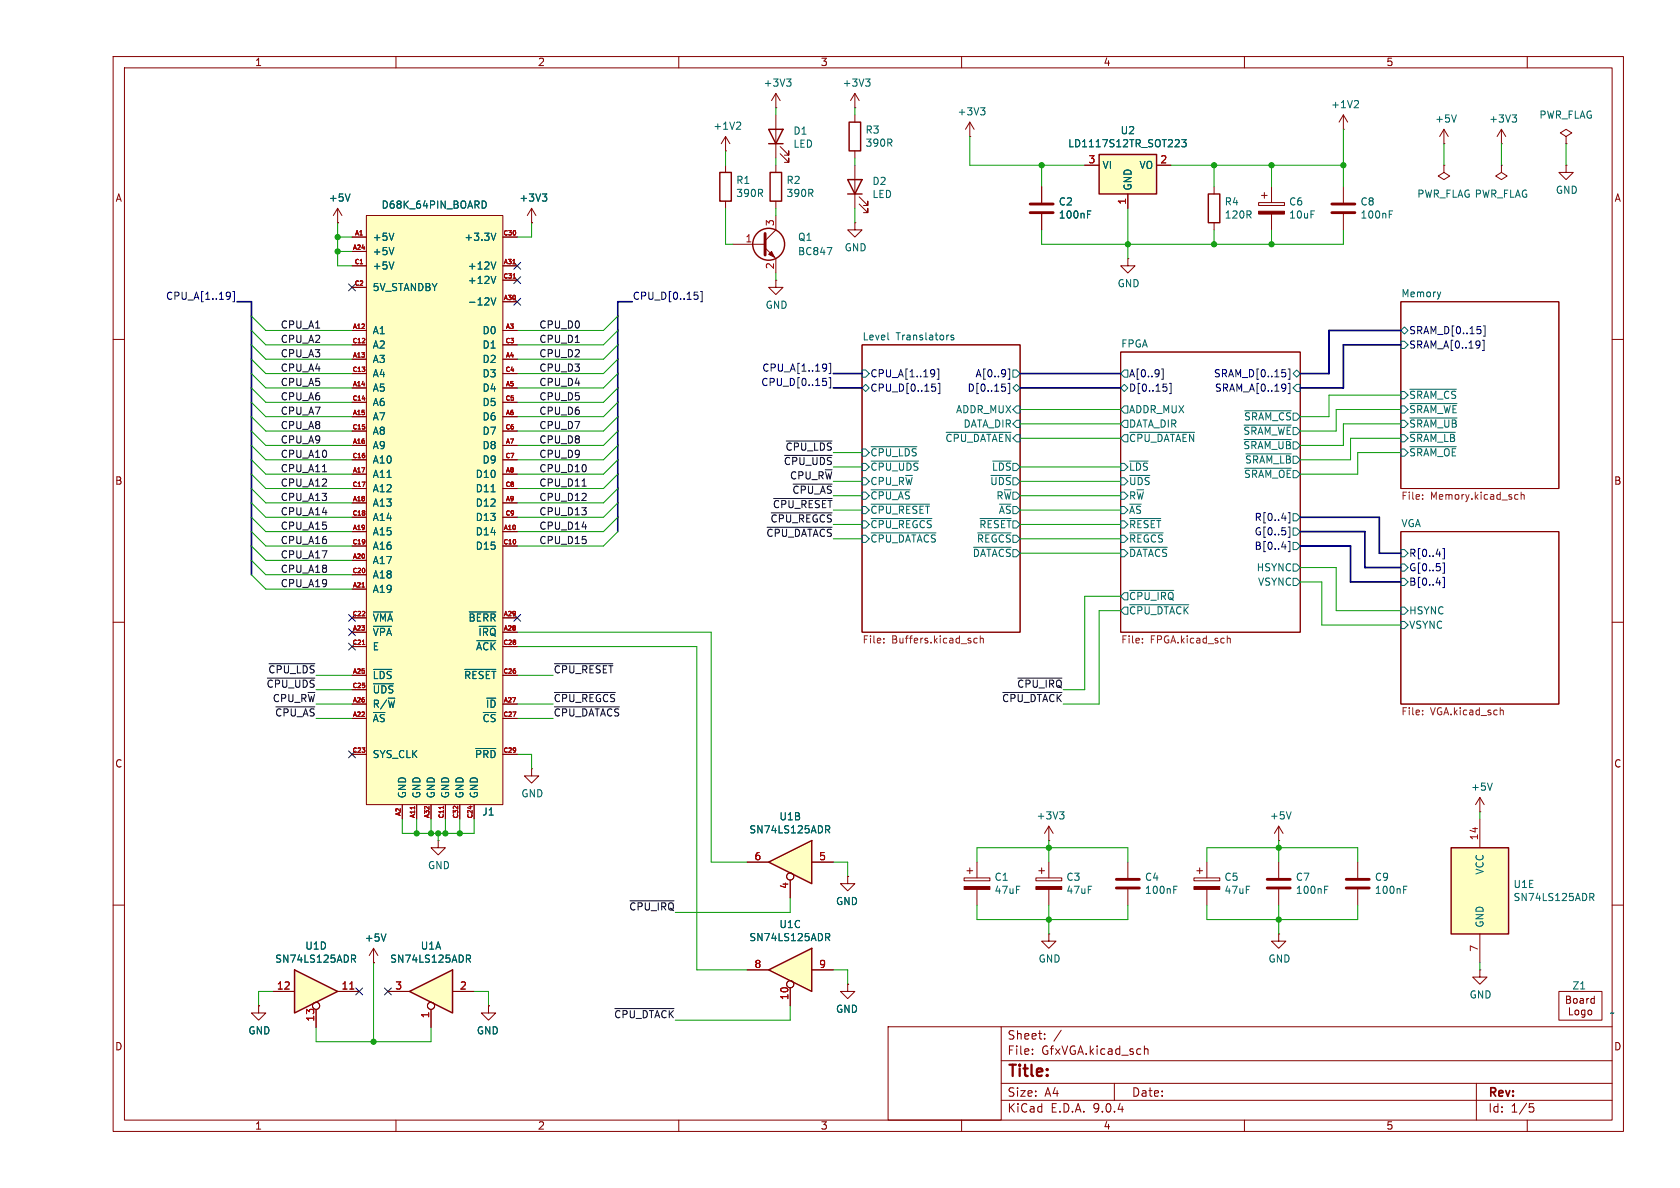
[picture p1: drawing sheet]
<svg xmlns="http://www.w3.org/2000/svg" width="297mm" height="210mm" viewBox="0 0 297 210" stroke-linecap="round" stroke-linejoin="round" font-family="sans-serif">
<g fill="none" stroke="#840000" stroke-width=".18">
<path d="M20 10h267v190h-267zM22 12h263v186h-263zM70 10v2M120 10v2M170 10v2M220 10v2M270 10v2M247.6 53.3h28v33.1h-28zM20 60h2M152.4 61h27.9v50.8h-27.9zM198.1 62.2h31.8v49.6h-31.8zM285 60h2"/>
<path d="M247.6 94h28v30.5h-28zM20 110h2M285 110h2M226.1 152.4v2.8M226.1 157.2v2.8M20 160h2M285 160h2M70 198v2M120 198v2M157 181.5h20v16.5h-20zM170 198v2M177 194.5h108"/>
<path d="M177 191.5h108M177 187.5h108M177 181.5h108M182.5 186.3v.1M182.5 185.5v.1M184.7 183.6v.1M184.7 182.8v.1M187.6 182.1l-1.3 2M197 191.5v3M202.3 184.9v1.5M202.3 185.5l.2-.1 .4 .1 .1 .9M220 198v2"/>
<path d="M261 191.5v6.5M270 198v2M270.4 195.1h.7M270.5 195.7h.4l.3 .3-.2 .5-.5 .1"/>
</g>
<g fill="none" stroke="#006464" stroke-width=".18">
<path d="M168.6 59.3l-.3-.1-.2 .2 .1 .2 .4 .1v.3h-.5M247.6 58.4l.7-.6 .6 .6-.6 .7zM254.7 51.6l-.3 .9M152.4 68.6l.6-.7 .7 .7-.7 .6zM152.4 65.4h.6l.7 .6-.7 .7h-.6zM152.4 79.4h.6l.7 .6-.7 .6h-.6zM154 79h8.1M157 60l.2 .1M167.3 76.4h11.4M179.1 65.4h.6l.6 .6-.6 .7h-.6zM179.1 68.6l.6-.7 .6 .7-.6 .6zM179.7 74.3h.6v1.3h-.6l-.6-.7z"/>
<path d="M179.7 71.8h.6v1.2h-.6l-.6-.6zM198.1 68.6l.7-.7 .6 .7-.6 .6zM198.8 65.4h.6v1.3h-.6l-.7-.7zM198.8 74.3h.6v1.3h-.6l-.7-.7zM198.8 76.8h.6v1.3h-.6l-.7-.6zM198.8 71.8h.6v1.2h-.6l-.7-.6zM199.7 76.4h11.5M219.9 77.7h8.4M219.9 75.2h8.4M220.1 72.6h8.2M228.6 66l.6-.6 .7 .6-.7 .7zM229.2 67.9h.7v1.3h-.7l-.6-.6z"/>
<path d="M247.6 74.3h.7l.6 .6-.6 .7h-.7zM247.6 76.8h.7l.6 .7-.6 .6h-.7zM247.6 71.8h.7l.6 .6-.6 .6h-.7zM247.6 79.4h.7l.6 .6-.6 .6h-.7zM247.6 69.2h.7l.6 .7-.6 .6h-.7zM247.6 60.3h.7l.6 .7-.6 .6h-.7zM249.2 76.4h8.1M249.2 79h8.3M249.2 73.9h8.4M249.2 71.3h8.4M249.2 68.8h8.3M152.4 81.9h.6l.7 .7-.7 .6h-.6z"/>
<path d="M152.4 89.5h.6l.7 .7-.7 .6h-.6zM152.4 84.5h.6l.7 .6-.7 .6h-.6zM152.4 92.1h.6l.7 .6-.7 .6h-.6zM152.4 94.6h.6l.7 .7-.7 .6h-.6zM152.4 87h.6l.7 .6-.7 .7h-.6zM154 91.7h10.8M154 81.5h8.4M154 94.2h11.5M154 89.1h10.3M154 86.6h6.9M172.1 96.7h6.6M172.8 94.2h5.9"/>
<path d="M173.3 91.7h5.4M175.2 84h3.5M175.5 81.5h3.2M198.1 92.1h.7l.6 .6-.6 .6h-.7zM198.1 84.5h.7l.6 .6-.6 .6h-.7zM198.1 87h.7l.6 .6-.6 .7h-.7zM198.1 81.9h.7l.6 .7-.6 .6h-.7zM198.1 94.6h.7l.6 .7-.6 .6h-.7zM198.1 97.2h.7l.6 .6-.6 .6h-.7zM198.1 89.5h.7l.6 .7-.6 .6h-.7zM199.7 91.7h5.5M199.7 84h3.6"/>
<path d="M199.7 81.5h3.3M199.7 94.2h5.9M199.7 96.7h6.7M220.1 82.8h8.2M220.2 80.2h8.1M228.6 95.9h.6l.7 .6-.7 .7h-.6zM228.6 90.8h.6l.7 .6-.7 .7h-.6zM228.6 93.3h.6l.7 .7-.7 .6h-.6zM228.6 99.7h.6l.7 .6-.7 .7h-.6zM247.6 97.2h.7l.6 .6-.6 .6h-.7zM247.6 99.7h.7l.6 .6-.6 .7h-.7zM198.1 105.4l.7-.6h.6v1.2h-.6z"/>
<path d="M198.8 107.3h.6v1.3h-.6l-.7-.6zM199.7 104.4h7.8M199.7 106.9h10.5M228.6 102.2h.6l.7 .7-.7 .6h-.6zM247.6 107.3h.7l.6 .7-.6 .6h-.7zM247.6 109.9h.7l.6 .6-.6 .6h-.7zM247.6 102.2h.7l.6 .7-.6 .6h-.7zM234.2 157.3h.4M234.2 156.7h.6"/>
</g>
<g fill="none" stroke="#000084" stroke-width=".18">
<path d="M261.8 58.3v.6M262.2 57.6h.3v1.8h-.3M164.8 67.9h.6M165 65.3l.2 .2a1.07 1.07 0 0 1-.1 1M165.2 68.4l.2 .2v.3l-.2 .3M165.2 65.9l-.2 .2M165.7 65.2h.3v1.8h-.3M165.8 67.8h.3v1.8h-.3M177.1 67.9h.6M177.7 68.4l.1 .2-.1 .5M178.2 65.2h.3v1.8h-.3M178.2 67.8h.3v1.8h-.3"/>
<path d="M205.3 65.2h.3v1.8h-.3M205.6 67.9h.6M206.2 68.4l.1 .2-.1 .5M206.7 67.8h.3v1.8h-.3M227.2 66v.5M227.7 65.2h.3v1.8h-.3M227.7 67.8h.3v1.8h-.3M262.1 60.1h.3v1.9h-.3M226.6 96.7h.8M227.7 90.6h.3v1.8h-.3M227.7 93.2h.3v1.8h-.3M227.7 95.7h.3v1.8h-.3"/>
<path d="M255 97h.4v1.8h-.4M255 99.5h.4v1.8h-.4M253.9 103h.8M255 102.1h.4v1.8h-.4"/>
</g>
<g fill="none" stroke="#725600" stroke-width=".18">
<path d="M251.5 87.5v.1M251.5 88.1v.2M268 87.4l.4 .1M268.4 88.2l-.4 .1M268.9 87.5l.2-.1 .3 .1 .1 .8M268.9 87v1.3M156.2 113.5v.2M156.2 112.9v.1M172.8 112.9l-.4-.1-.2 .3 .1 .5h.5M173.3 112.9l.2-.1 .3 .1v.8M173.3 112.4v1.3M202 113.5v.2"/>
<path d="M202 112.9v.1M217 112.9l.1-.1 .4 .1v.8M251.5 126.2v.2M251.5 125.6v.1M265.4 125.5l.4 .2v.7"/>
</g>
<path d="M224 155.4h4.1M224 157h4.1" fill="none" stroke="#840000" stroke-width=".51"/>
<path d="M52.1 171.5l7.6 3.8-7.6 3.8z" fill="#ffffc2"/>
<path d="M149.9 31.8h2.5l-1.3 2.5zM149.9 34.3h2.5M52.1 171.5l7.6 3.8-7.6 3.8z" fill="none" stroke="#840000" stroke-width=".25"/>
<g fill="none" stroke="#840000" stroke-width=".18">
<path d="M151.1 29.2v7.6M151.9 36.1l1.5 1.5v-.8v.8h-.7M151.9 34.8l1.5 1.5v-.7v.7h-.7M183.1 155.2h4.6v.5h-4.6zM183.6 153.9h1.1M184.1 153.4v1M185.4 152.4v2.8M185.4 157.2v2.8M48.3 175.3h3.8M55.9 178.4v3.2M59.7 175.3h3.8M66 170.2h.1"/>
<path d="M66 167.6l-.7 1.3M66 167.6l.8 1.3M66 167.6v2.6M185.4 165.1v1.3h1.3l-1.3 1.2-1.3-1.2h1.3M185.4 165.1h.1M261.6 171.5v1.2h1.3l-1.3 1.3-1.3-1.3h1.3M261.6 171.5h.1"/>
<circle cx="55.9" cy="177.8" r=".63"/>
</g>
<path d="M61.8 174.8h.8" fill="none" stroke="#a90000" stroke-width=".18"/>
<path d="M62.1 168.8h.5l.3 .3-.2 .3-.6 .1M62.4 169.5l.5 .6M68.2 165.1l-.4 1.3" fill="none" stroke="#006464" stroke-width=".18"/>
<path d="M183.1 156.7h4.6v.5h-4.6z" fill="#840000" stroke="#840000" stroke-width=".18"/>
<path d="M256.5 149.9h10.2v15.2h-10.2z" fill="#ffffc2"/>
<path d="M150.1 21.6h2v5.1h-2zM256.5 149.9h10.2v15.2h-10.2z" fill="none" stroke="#840000" stroke-width=".25"/>
<g fill="none" stroke="#840000" stroke-width=".18">
<path d="M151.1 19.1h.1M151.1 16.5v2.6M151.1 16.5l-.7 1.3M151.1 16.5l.8 1.3M151.1 20.3v1.3M151.1 26.7v1.2M265.4 29.2v1.3l1 .6-1 .7-1-.7 1-.6M265.4 29.2h.1M137.2 49.5v1.3h1.2l-1.2 1.3-1.3-1.3h1.3M137.2 49.5h.1M199.4 45.7v1.3h1.3l-1.3 1.3-1.3-1.3h1.3M199.4 45.7h.1"/>
<path d="M77.5 148.6v1.3h1.2l-1.2 1.2-1.3-1.2h1.3M77.5 148.6h.1M149.9 154.9v1.3h-1.3l1.3 1.3 1.2-1.3h-1.2M149.9 154.9h.1M170.4 155.2h4.6v.5h-4.6zM170.9 153.9h1.1M171.4 153.4v1M172.7 152.4v2.8M172.7 157.2v2.8M185.4 148.6h.1M185.4 146.1l-.7 1.2M185.4 146.1l.8 1.2"/>
<path d="M185.4 146.1v2.5M261.6 143.5h.1M261.6 141v2.5M261.6 144.8v5.1M261.6 141l-.7 1.2M261.6 141l.8 1.2M261.6 165.1v5.1M275.6 175.3h7.6v5h-7.6zM277 176.1h.4l.2 .2-.2 .4 .2 .1 .1 .3-.3 .3h-.4zM277 176.7h.4M277.5 178.1v1.3h.6M278.2 176.6l.2-.1 .4 .1v.5l-.1 .2-.3 .1-.2-.2z"/>
<path d="M278.5 178.7l.2-.1 .3 .1 .1 .5-.1 .1-.3 .1-.2-.1zM279.4 176.6h.5v.8M279.9 176.8l-.4 .1-.2 .2 .2 .3 .4-.1M280.2 178.6h-.4l-.2 .2 .1 .5h.5M280.2 178.6v1l-.3 .2h-.3M280.5 176.5v.9M280.9 178.6h.3l.2 .2v.4l-.2 .2-.3-.1-.2-.1zM280.9 176.5l-.4 .3M281.8 176.6l-.3-.1-.3 .3 .2 .5h.4M281.8 176.1v1.3"/>
</g>
<path d="M153 14h.8l-.4 .4M153.6 14.4l.2 .3v.3l-.2 .2M263.8 138.4l-.4 1.3M187.3 143.5h.8l-.4 .5M187.9 144l.2 .2v.3l-.2 .3M281.1 157.9h.4l.3 .3-.1 .3-.6 .1M281.4 158.6l.4 .6" fill="none" stroke="#006464" stroke-width=".18"/>
<path d="M170.4 156.7h4.6v.5h-4.6z" fill="#840000" stroke="#840000" stroke-width=".18"/>
<path d="M64.8 38.1h24.1v104.1h-24.1z" fill="#ffffc2"/>
<g fill="none" stroke="#840000" stroke-width=".18">
<path d="M64.8 38.1h24.1v104.1h-24.1zM137.2 38.1v2.5l-1.9 1.9M171.4 24.1h.1M171.4 21.6l-.7 1.3M171.4 21.6l.8 1.3M171.4 21.6v2.5M237.5 22.9h.1M237.5 20.3l-.8 1.3M237.5 20.3l.8 1.3M237.5 20.3v2.6M255.3 29.2v1.3l1 .6-1 .7-1-.7 1-.6M255.3 29.2h.1"/>
<path d="M265.4 25.4h.1M265.4 22.9l-.7 1.2M265.4 22.9l.8 1.2M265.4 22.9v2.5M62.2 41.9h2.6M62.2 44.5h2.6M62.2 47h2.6M62.2 50.8h2.6M62.2 58.4h2.6M88.9 41.9h2.5M88.9 47h2.5M88.9 58.4h2.5"/>
<path d="M88.9 49.5h2.5M88.9 53.3h2.5M129.5 43.2h5.8M135.3 43.8l1.9 1.9v2.6M62.2 61h2.6M62.2 63.5h2.6M62.2 66h2.6M62.2 68.6h2.6M62.2 71.1h2.6M62.2 73.7h2.6M62.2 76.2h2.6M62.2 78.7h2.6"/>
<path d="M88.9 61h2.5M88.9 63.5h2.5M88.9 66h2.5M88.9 68.6h2.5M88.9 71.1h2.5M88.9 73.7h2.5M88.9 76.2h2.5M88.9 78.7h2.5M62.2 81.3h2.6M62.2 83.8h2.6M62.2 86.4h2.6M62.2 88.9h2.6"/>
<path d="M62.2 91.4h2.6M62.2 94h2.6M62.2 96.5h2.6M62.2 99.1h2.6M88.9 81.3h2.5M88.9 83.8h2.5M88.9 86.4h2.5M88.9 88.9h2.5M88.9 91.4h2.5M88.9 94h2.5M88.9 96.5h2.5M62.2 101.6h2.6"/>
<path d="M62.2 104.1h2.6M62.2 109.2h2.6M62.2 111.8h2.6M62.2 114.3h2.6M62.2 119.4h2.6M88.9 109.2h2.5M88.9 111.8h2.5M88.9 114.3h2.5M88.9 119.4h2.5M62.2 121.9h2.6M62.2 124.5h2.6M62.2 127h2.6"/>
<path d="M62.2 133.4h2.6M88.9 124.5h2.5M88.9 127h2.5M88.9 133.4h2.5M71.1 142.2v2.6M73.7 142.2v2.6M76.2 142.2v2.6M78.7 142.2v2.6M81.3 142.2v2.6M83.8 142.2v2.6M226.1 165.1v1.3h1.2l-1.2 1.2-1.3-1.2h1.3M226.1 165.1h.1"/>
</g>
<g fill="none" stroke="#006464" stroke-width=".18">
<path d="M173.3 19h.8l-.4 .5M173.9 19.5l.2 .3v.3l-.2 .2M239.9 17.8l.3 .2-.1 .3-.7 .7h.8M85.2 35.5a.64 .64 0 0 1 .8 .7 .64 .64 0 0 1-.8 .6M267.3 20.3h.8l-.4 .5M267.9 20.8l.2 .2v.3l-.2 .3M69.6 41.2l-.4 1.3M69.6 43.8l-.4 1.2M69.6 46.3l-.4 1.3M86.8 52.6l.4 1.3 .5-1.3M87.7 41.2l-.5 1.3M87.7 46.3l-.5 1.3"/>
<path d="M87.7 48.8l-.5 1.3M146.2 43.8h.9l-.6 1.2M86.8 86.9h.7M66 108.2h3.4M66 110.7h3.2M66 118.3h3.3M82.2 118.3h5.5M83 108.2h4.7M84.3 113.3h3.4M84.7 110.7h3M66 120.9h3.6M84.1 132.3h3.6"/>
<path d="M86 123.4h1.7"/>
</g>
<path d="M90.7 46.6h.4M90.7 49.2h.5M64 103.8h.4M64 113.9h.5M73.3 142.6v.4M78.4 142.5v.5" fill="none" stroke="#a90000" stroke-width=".18"/>
<path d="M135.3 41.3v3.8" fill="none" stroke="#840000" stroke-width=".51"/>
<circle cx="135.9" cy="43.2" r="2.82" fill="none" stroke="#840000" stroke-width=".25"/>
<path d="M135.9 45l.5-.5 .5 1z" fill="#840000" stroke="#840000" stroke-width=".18"/>
<path d="M194.3 27.3h10.2v7h-10.2z" fill="#ffffc2"/>
<path d="M127.3 30.5h2v5.1h-2zM136.1 30.5h2.1v5.1h-2.1zM194.3 27.3h10.2v7h-10.2zM213.6 34.3h2v5.1h-2z" fill="none" stroke="#840000" stroke-width=".25"/>
<g fill="none" stroke="#840000" stroke-width=".18">
<path d="M137.2 19.1h.1M137.2 16.5l-.8 1.3M137.2 16.5l.7 1.3M137.2 16.5v2.6M59.7 39.4h.1M59.7 36.8l-.8 1.3M59.7 36.8l.8 1.3M59.7 36.8v2.6M94 39.4h.1M94 36.8l-.8 1.3M94 36.8l.7 1.3M94 36.8v2.6"/>
<path d="M128.3 29.2v1.3M128.3 35.6v1.2M137.2 29.2v1.3M137.2 35.6v1.2M151.1 39.4v1.2h1.3l-1.3 1.3-1.2-1.3h1.2M151.1 39.4h.1M184.1 33v2.8M184.1 37.8v2.8M191.8 29.2h2.5M199.4 34.3v2.5M204.5 29.2h2.5M214.6 33v1.3"/>
<path d="M214.6 39.4v1.2M222.5 35.8h4.6v.5h-4.6zM223 34.5h1M223.5 34v1.1M224.8 33v2.8M224.8 37.8v2.8M255.3 25.4h.1M255.3 22.9l-.8 1.2M255.3 22.9l.7 1.2M255.3 22.9v2.5M276.9 24.1l1-.6-1-.6-1.1 .6 1.1 .6v1.3M276.9 25.4h.1"/>
<path d="M94 135.9v1.3h1.2l-1.2 1.2-1.3-1.2h1.3M94 135.9h.1M199.4 152.4v2.8M199.4 157.2v2.8M211.1 155.2h4.5v.5h-4.5zM211.6 153.9h1M212.1 153.4v1M213.4 152.4v2.8M213.4 157.2v2.8M226.1 148.6h.1M226.1 146.1l-.8 1.2M226.1 146.1l.7 1.2"/>
<path d="M226.1 146.1v2.5M149.9 174v1.3h-1.3l1.3 1.2 1.2-1.2h-1.2M149.9 174h.1"/>
</g>
<path d="M139.1 14h.7l-.4 .4M139.6 14.4l.2 .3v.3l-.2 .2M61.9 34.3l-.4 1.3M95.9 34.3h.8l-.5 .5M96.4 34.8l.3 .2v.3l-.3 .3M192.3 37.9h.4M192.3 37.3h.6M208.9 24.7h.8l-.4 .5 .3 .1v.5l-.1 .2-.6-.2M257.5 20.3l-.5 1.3M207.5 157.3h.4M207.5 156.7h.6M228.3 143.5l-.5 1.3" fill="none" stroke="#006464" stroke-width=".18"/>
<g fill="#840000" stroke="#840000" stroke-width=".18">
<path d="M211.1 156.7h4.5v.5h-4.5z"/>
<path d="M222.5 37.3h4.6v.5h-4.6z"/>
</g>
<path d="M182.1 36.1h4.1M182.1 37.6h4.1M197.4 155.4h4M197.4 157h4" fill="none" stroke="#840000" stroke-width=".51"/>
<path d="M135.9 171.5l7.6-3.9v7.7z" fill="#ffffc2"/>
<path d="M135.9 22.9h2.5l-1.2 2.5zM135.9 25.4h2.5M135.9 171.5l7.6-3.9v7.7z" fill="none" stroke="#840000" stroke-width=".25"/>
<g fill="none" stroke="#840000" stroke-width=".18">
<path d="M128.3 26.7h.1M128.3 24.1l-.8 1.3M128.3 24.1l.7 1.3M128.3 24.1v2.6M137.2 20.3v7.6M137.9 27.2l1.5 1.5v-.8v.8h-.7M137.9 25.9l1.5 1.5v-.7v.7h-.7M132.1 171.5h3.8M139.7 174.6v3.2M143.5 171.5h3.8"/>
<circle cx="139.7" cy="174" r=".63"/>
</g>
<path d="M130.7 21.6l.2 .2v.3l-.7 .8h.7M146 165h.4l.3 .3-.1 .3-.6 .1M146.3 165.7l.4 .6" fill="none" stroke="#006464" stroke-width=".18"/>
<path d="M135.9 152.4l7.6-3.8v7.6z" fill="#ffffc2"/>
<path d="M135.9 152.4l7.6-3.8v7.6z" fill="none" stroke="#840000" stroke-width=".25"/>
<g fill="none" stroke="#840000" stroke-width=".18">
<path d="M237.5 33v2.8M237.5 37.8v2.8M276.9 29.2v1.3h1.2l-1.2 1.3-1.3-1.3h1.3M276.9 29.2h.1M132.1 152.4h3.8M139.7 155.6v3.2M143.5 152.4h3.8M240 152.4v2.8M240 157.2v2.8M86.4 177.8v1.3h-1.3l1.3 1.2 1.2-1.2h-1.2M86.4 177.8h.1"/>
<circle cx="139.7" cy="154.9" r=".63"/>
</g>
<path d="M245.6 37.9h.4M245.6 37.3h.6M146 146h.4l.3 .2-.1 .4h-.6M146.3 146.6l.4 .6M248.1 157.3h.5M248.1 156.7h.6" fill="none" stroke="#006464" stroke-width=".18"/>
<path d="M235.5 36.1h4M235.5 37.6h4M238 155.4h4.1M238 157h4.1" fill="none" stroke="#840000" stroke-width=".51"/>
<path d="M72.4 175.3l7.6-3.8v7.6z" fill="#ffffc2"/>
<path d="M72.4 175.3l7.6-3.8v7.6z" fill="none" stroke="#840000" stroke-width=".25"/>
<g fill="none" stroke="#840000" stroke-width=".18">
<path d="M59.7 39.4h.1M94 39.4h.1M184.1 33v2.8M184.1 37.8v2.8M191.8 29.2h2.5M199.4 34.3v2.5M204.5 29.2h2.5M62.2 41.9h2.6M62.2 44.5h2.6M62.2 47h2.6M62.2 50.8h2.6M62.2 58.4h2.6"/>
<path d="M88.9 41.9h2.5M88.9 47h2.5M88.9 58.4h2.5M88.9 49.5h2.5M88.9 53.3h2.5M62.2 61h2.6M62.2 63.5h2.6M62.2 66h2.6M62.2 68.6h2.6M62.2 71.1h2.6M62.2 73.7h2.6M62.2 76.2h2.6"/>
<path d="M62.2 78.7h2.6M88.9 61h2.5M88.9 63.5h2.5M88.9 66h2.5M88.9 68.6h2.5M88.9 71.1h2.5M88.9 73.7h2.5M88.9 76.2h2.5M88.9 78.7h2.5M62.2 81.3h2.6M62.2 83.8h2.6M62.2 86.4h2.6"/>
<path d="M62.2 88.9h2.6M62.2 91.4h2.6M62.2 94h2.6M62.2 96.5h2.6M62.2 99.1h2.6M88.9 81.3h2.5M88.9 83.8h2.5M88.9 86.4h2.5M88.9 88.9h2.5M88.9 91.4h2.5M88.9 94h2.5M88.9 96.5h2.5"/>
<path d="M62.2 101.6h2.6M62.2 104.1h2.6M62.2 109.2h2.6M62.2 111.8h2.6M62.2 114.3h2.6M62.2 119.4h2.6M88.9 109.2h2.5M88.9 111.8h2.5M88.9 114.3h2.5M88.9 119.4h2.5M62.2 121.9h2.6M62.2 124.5h2.6"/>
<path d="M62.2 127h2.6M62.2 133.4h2.6M88.9 124.5h2.5M88.9 127h2.5M88.9 133.4h2.5M71.1 142.2v2.6M73.7 142.2v2.6M76.2 142.2v2.6M78.7 142.2v2.6M81.3 142.2v2.6M83.8 142.2v2.6M132.1 152.4h3.8"/>
<path d="M139.7 155.6v3.2M143.5 152.4h3.8M149.9 154.9h.1M45.7 177.8v1.3h1.3l-1.3 1.2-1.3-1.2h1.3M45.7 177.8h.1M48.3 175.3h3.8M55.9 178.4v3.2M59.7 175.3h3.8M66 170.2h.1M68.6 175.3h3.8M76.2 178.4v3.2M80 175.3h3.8"/>
<path d="M86.4 177.8h.1M132.1 171.5h3.8M139.7 174.6v3.2M143.5 171.5h3.8M149.9 174h.1"/>
<circle cx="139.7" cy="154.9" r=".63"/>
<circle cx="55.9" cy="177.8" r=".63"/>
<circle cx="76.2" cy="177.8" r=".63"/>
<circle cx="139.7" cy="174" r=".63"/>
</g>
<g fill="none" stroke="#006464" stroke-width=".18">
<path d="M61.9 34.3l-.4 1.3M85.2 35.5a.64 .64 0 0 1 .8 .7 .64 .64 0 0 1-.8 .6M95.9 34.3h.8l-.5 .5M96.4 34.8l.3 .2v.3l-.3 .3M192.3 37.9h.4M192.3 37.3h.6M208.9 24.7h.8l-.4 .5 .3 .1v.5l-.1 .2-.6-.2M69.6 41.2l-.4 1.3M69.6 43.8l-.4 1.2M69.6 46.3l-.4 1.3M86.8 52.6l.4 1.3 .5-1.3M87.7 41.2l-.5 1.3"/>
<path d="M87.7 46.3l-.5 1.3M87.7 48.8l-.5 1.3M86.8 86.9h.7M66 108.2h3.4M66 110.7h3.2M66 118.3h3.3M82.2 118.3h5.5M83 108.2h4.7M84.3 113.3h3.4M84.7 110.7h3M66 120.9h3.6M84.1 132.3h3.6"/>
<path d="M86 123.4h1.7M146 146h.4l.3 .2-.1 .4h-.6M146.3 146.6l.4 .6M62.1 168.8h.5l.3 .3-.2 .3-.6 .1M62.4 169.5l.5 .6M68.2 165.1l-.4 1.3M82.5 168.8h.4l.3 .3-.1 .3-.6 .1M82.8 169.5l.4 .6M146 165h.4l.3 .3-.1 .3-.6 .1M146.3 165.7l.4 .6"/>
</g>
<g fill="none" stroke="#0f0f0f" stroke-width=".18">
<path d="M139 78h8.1M57 83.4h.7M102.9 85.9h.7M135.6 93.2h11.5M136.3 90.7h10.8M136.8 88.1h10.3M138.7 80.5h8.4M140.2 85.6h6.9M47.3 119.9h8.4M47.6 117.3h8.1M98 117.3h10.3M179.9 119.9h7.8"/>
<path d="M48.8 125h6.9M98 122.4h10.8M98 125h11.5M177.3 122.4h10.4M111.4 159.2h7.8M108.7 178.3h10.5"/>
</g>
<g fill="none" stroke="#000084" stroke-width=".18">
<path d="M40.5 51.6l.2 .2a1.07 1.07 0 0 1-.2 1M40.7 52.2l-.2 .2M41.1 51.5h.3v1.8h-.3M61.6 50.2l1.2 1.2M62.8 50.2l-1.2 1.2M90.8 52.7l1.2 1.2M90.8 48.9l1.2 1.2M90.8 46.4l1.2 1.2M92 52.7l-1.2 1.2M92 48.9l-1.2 1.2M92 46.4l-1.2 1.2M122.7 51.6h.7"/>
<path d="M123.2 52.1l.2 .3v.3l-.2 .2M123.8 51.5h.3v1.8h-.3M145.5 66.9h.6M145.9 64.3l.2 .2a1.07 1.07 0 0 1-.2 1M145.9 67.4l.2 .2v.3l-.2 .3M146.1 64.9l-.2 .2M146.6 64.2h.3v1.8h-.3M146.6 66.8h.3v1.8h-.3M61.6 111.2l1.2 1.2M61.6 108.6l1.2 1.2M61.6 113.7l1.2 1.2M62.8 111.2l-1.2 1.2"/>
<path d="M62.8 108.6l-1.2 1.2M62.8 113.7l-1.2 1.2M90.8 108.6l1.2 1.2M92 108.6l-1.2 1.2M61.6 132.7l1.2 1.3M62.8 132.7l-1.2 1.3M62.9 174.7l1.2 1.2M64.1 174.7l-1.2 1.2M68 174.7l1.2 1.2M69.2 174.7l-1.2 1.2"/>
</g>
<path d="M41.9 53.3h2.5v48.3M111.8 53.3h-2.6v40.7M247.6 58.4h-12.7v7.6h-5M147.3 68.6h5.1M147.3 66h5.1M180.3 68.6h17.8M180.3 66h17.8M247.6 61h-10.1v7.6h-7.6M229.9 91.4h13.9v6.4h3.8M229.9 94h11.4v6.3h6.3M229.9 96.5h8.9v6.4h8.8" fill="none" stroke="#000084" stroke-width=".3"/>
<g fill="none" stroke="#009600" stroke-width=".18">
<path d="M137.2 19.1v1.2M151.1 19.1v1.2M59.7 39.4v7.6h2.5M94 39.4v2.5h-2.6M128.3 36.8v6.4h1.2M128.3 26.7v2.5M137.2 27.9v1.3M137.2 36.8v1.3M151.1 27.9v1.3M151.1 36.8v2.6M171.4 24.1v5.1h20.4M184.1 29.2v3.8"/>
<path d="M199.4 36.8v8.9M207 29.2h30.5M214.6 29.2v3.8M224.8 29.2v3.8M237.5 22.9v10.1M255.3 25.4v3.8M265.4 25.4v3.8M276.9 25.4v3.8M44.4 58.4l2.6 2.6h15.2M44.4 55.9l2.6 2.5h15.2M59.7 44.5h2.5M59.7 41.9h2.5"/>
<path d="M109.2 58.4l-2.5 2.6h-15.3M109.2 55.9l-2.5 2.5h-15.3M137.2 48.3v1.2M184.1 40.6v2.6h53.4v-2.6M214.6 40.6v2.6M224.8 40.6v2.6M44.4 73.7l2.6 2.5h15.2M44.4 76.2l2.6 2.5h15.2M44.4 61l2.6 2.5h15.2M44.4 66l2.6 2.6h15.2M44.4 78.7l2.6 2.6h15.2M44.4 68.6l2.6 2.5h15.2"/>
<path d="M44.4 71.1l2.6 2.6h15.2M44.4 63.5l2.6 2.5h15.2M109.2 73.7l-2.5 2.5h-15.3M109.2 76.2l-2.5 2.5h-15.3M109.2 61l-2.5 2.5h-15.3M109.2 66l-2.5 2.6h-15.3M109.2 78.7l-2.5 2.6h-15.3M109.2 68.6l-2.5 2.5h-15.3M109.2 71.1l-2.5 2.6h-15.3M109.2 63.5l-2.5 2.5h-15.3M180.3 77.5h17.8M180.3 72.4h17.8"/>
<path d="M180.3 74.9h17.8M247.6 74.9h-10.1v3.8h-7.6M247.6 72.4h-11.4v3.8h-6.3M247.6 77.5h-8.8v3.8h-8.9M247.6 69.9h-12.7v3.8h-5M44.4 94l2.6 2.5h15.2M44.4 96.5l2.6 2.6h15.2M44.4 99.1l2.6 2.5h15.2M44.4 81.3l2.6 2.5h15.2M44.4 91.4l2.6 2.6h15.2M44.4 86.4l2.6 2.5h15.2M44.4 83.8l2.6 2.6h15.2"/>
<path d="M44.4 88.9l2.6 2.5h15.2M109.2 94l-2.5 2.5h-15.3M109.2 81.3l-2.5 2.5h-15.3M109.2 91.4l-2.5 2.6h-15.3M109.2 86.4l-2.5 2.5h-15.3M109.2 83.8l-2.5 2.6h-15.3M109.2 88.9l-2.5 2.5h-15.3M147.3 82.6h5.1M147.3 92.7h5.1M147.3 85.1h5.1M147.3 95.3h5.1M147.3 90.2h5.1"/>
<path d="M147.3 80h5.1M147.3 87.6h5.1M180.3 82.6h17.8M180.3 92.7h17.8M180.3 97.8h17.8M180.3 85.1h17.8M180.3 95.3h17.8M180.3 90.2h17.8M180.3 87.6h17.8M247.6 80h-7.6v3.8h-10.1M44.4 101.6l2.6 2.5h15.2M55.9 119.4h6.3"/>
<path d="M91.4 119.4h6.4M91.4 111.8h34.3v40.6h6.4M91.4 114.3h31.8v57.2h8.9M198.1 108h-3.8v16.5h-6.3M198.1 105.4h-6.3v16.5h-3.8M229.9 100.3h6.3v7.7h11.4M229.9 102.9h3.8v7.6h13.9M55.9 127h6.3M55.9 124.5h6.3M55.9 121.9h6.3M91.4 127h6.4M91.4 124.5h6.4"/>
<path d="M91.4 133.4h2.6v2.5M71.1 144.8v2.5h12.7v-2.5M73.7 144.8v2.5M76.2 144.8v2.5M77.5 147.3v1.3M78.7 144.8v2.5M81.3 144.8v2.5M139.7 158.8v2.5h-20.3M147.3 152.4h2.6v2.5M172.7 152.4v-2.5h26.7v2.5M185.4 148.6v3.8M213.4 152.4v-2.5h26.6v2.5"/>
<path d="M226.1 148.6v3.8M261.6 143.5v1.3M48.3 175.3h-2.6v2.5M66 170.2v14M83.8 175.3h2.6v2.5M139.7 177.8v2.5h-20.3M147.3 171.5h2.6v2.5M172.7 160v2.6h26.7v-2.6M185.4 160v5.1M213.4 160v2.6h26.6v-2.6M226.1 160v5.1M261.6 170.2v1.3"/>
<path d="M55.9 181.6v2.6h20.3v-2.6"/>
</g>
<path d="M90.7 46.6h.4M90.7 49.2h.5M64 103.8h.4M64 113.9h.5M73.3 142.6v.4M78.4 142.5v.5M61.8 174.8h.8" fill="none" stroke="#a90000" stroke-width=".18"/>
<g fill="#009600" stroke="#009600" stroke-width=".18">
<circle cx="185.4" cy="162.6" r=".46"/>
<circle cx="185.4" cy="149.9" r=".46"/>
<circle cx="199.4" cy="43.2" r=".46"/>
<circle cx="184.1" cy="29.2" r=".46"/>
<circle cx="226.1" cy="162.6" r=".46"/>
<circle cx="226.1" cy="149.9" r=".46"/>
<circle cx="224.8" cy="43.2" r=".46"/>
<circle cx="214.6" cy="43.2" r=".46"/>
<circle cx="214.6" cy="29.2" r=".46"/>
<circle cx="237.5" cy="29.2" r=".46"/>
<circle cx="224.8" cy="29.2" r=".46"/>
<circle cx="59.7" cy="41.9" r=".46"/>
<circle cx="59.7" cy="44.5" r=".46"/>
<circle cx="73.7" cy="147.3" r=".46"/>
<circle cx="76.2" cy="147.3" r=".46"/>
<circle cx="77.5" cy="147.3" r=".46"/>
<circle cx="66" cy="184.2" r=".46"/>
<circle cx="78.7" cy="147.3" r=".46"/>
<circle cx="81.3" cy="147.3" r=".46"/>
</g>
<text font-size="2.8" fill="#840000" x="178" y="190.9">Title:</text>
<g font-size="2.1" fill="#840000">
<text x="178" y="184">Sheet:</text>
<text x="178" y="186.7">File:</text>
<text x="184.1" y="186.7">GfxVGA.kicad_sch</text>
<text x="178" y="196.9">KiCad</text>
<text x="178" y="194.1">Size:</text>
<text x="184.7" y="194.1">A4</text>
<text x="185.7" y="196.9">E.D.A.</text>
<text x="193.3" y="196.9">9.0.4</text>
<text x="200" y="194.1">Date:</text>
<text x="263" y="194.3">Rev:</text>
<text x="263" y="196.9">Id:</text>
<text x="267.1" y="196.9">1/5</text>
</g>
<g font-size="1.8" fill="#840000">
<text x="45" y="11.9">1</text>
<text x="95" y="11.9">2</text>
<text x="145" y="11.9">3</text>
<text x="195" y="11.9">4</text>
<text x="245" y="11.9">5</text>
<text x="20.3" y="35.9">A</text>
<text x="285.3" y="35.9">A</text>
<text x="20.3" y="85.9">B</text>
<text x="285.3" y="85.9">B</text>
<text x="20.3" y="135.9">C</text>
<text x="285.3" y="135.9">C</text>
<text x="20.3" y="185.9">D</text>
<text x="285.3" y="185.9">D</text>
<text x="45" y="199.9">1</text>
<text x="95" y="199.9">2</text>
<text x="145" y="199.9">3</text>
<text x="195" y="199.9">4</text>
<text x="245" y="199.9">5</text>
</g>
<g font-size="1.8" fill="#006464">
<text x="134.9" y="15.5">+3V3</text>
<text x="148.9" y="15.5">+3V3</text>
<text x="126" y="23.1">+1V2</text>
<text x="152.9" y="23.8">R3</text>
<text x="169.2" y="20.6">+3V3</text>
<text x="198" y="23.9">U2</text>
<text x="235.2" y="19.3">+1V2</text>
<text x="253.6" y="21.9">+5V</text>
<text x="263.2" y="21.9">+3V3</text>
<text x="272" y="21.2">PWR_FLAG</text>
<text x="140.2" y="24">D1</text>
<text x="140.2" y="26.3">LED</text>
<text x="152.9" y="26.1">390R</text>
<text x="188.7" y="26.2">LD1117S12TR_SOT223</text>
<text x="58" y="35.8">+5V</text>
<text x="91.7" y="35.8">+3V3</text>
<text x="130.1" y="32.7">R1</text>
<text x="130.1" y="35">390R</text>
<text x="138.9" y="32.7">R2</text>
<text x="138.9" y="35">390R</text>
<text x="154.1" y="32.9">D2</text>
<text x="154.1" y="35.2">LED</text>
<text x="194.8" y="30.1">VI</text>
<text x="200.3" y="33.8" transform="rotate(-90 200.3 33.8)">GND</text>
<text x="201.3" y="30.1">VO</text>
<text x="250.5" y="35.2">PWR_FLAG PWR_FLAG</text>
<text x="275" y="34.5">GND</text>
<text x="67.4" y="37.1">D68K_64PIN_BOARD</text>
<text x="187.1" y="36.5">C2</text>
<text x="187.1" y="38.8">100nF</text>
<text x="216.4" y="36.5">R4</text>
<text x="216.4" y="38.8">120R</text>
<text x="227.8" y="36.5">C6</text>
<text x="227.8" y="38.8">10uF</text>
<text x="240.4" y="36.5">C8</text>
<text x="240.4" y="38.8">100nF</text>
<text x="65.8" y="42.8">+5V</text>
<text x="65.8" y="45.3">+5V</text>
<text x="65.8" y="47.9">+5V</text>
<text x="82" y="42.8">+3.3V</text>
<text x="82.6" y="47.9">+12V</text>
<text x="141" y="45.3">BC847</text>
<text x="141" y="42.8">Q1</text>
<text x="149.2" y="44.6">GND</text>
<text x="65.8" y="51.7">5V_STANDBY</text>
<text x="82.6" y="50.4">+12V</text>
<text x="197.5" y="51">GND</text>
<text x="247.6" y="52.6">Memory</text>
<text x="65.8" y="59.3">A1</text>
<text x="82.6" y="54.2">-12V</text>
<text x="85.2" y="59.3">D0</text>
<text x="135.3" y="54.8">GND</text>
<text x="65.8" y="61.8">A2</text>
<text x="65.8" y="64.4">A3</text>
<text x="85.2" y="61.8">D1</text>
<text x="85.2" y="64.4">D2</text>
<text x="152.4" y="60.2">Level</text>
<text x="158.4" y="60.2">Translators</text>
<text x="198.1" y="61.5">FPGA</text>
<text x="65.8" y="66.9">A4</text>
<text x="65.8" y="69.4">A5</text>
<text x="65.8" y="72">A6</text>
<text x="85.2" y="66.9">D3</text>
<text x="85.2" y="69.4">D4</text>
<text x="85.2" y="72">D5</text>
<text x="249" y="70.7">~{SRAM_CS}</text>
<text x="65.8" y="74.5">A7</text>
<text x="65.8" y="77.1">A8</text>
<text x="85.2" y="74.5">D6</text>
<text x="85.2" y="77.1">D7</text>
<text x="168.9" y="73.3">ADDR_MUX</text>
<text x="170.2" y="75.8">DATA_DIR</text>
<text x="199.5" y="75.8">DATA_DIR</text>
<text x="199.5" y="73.3">ADDR_MUX</text>
<text x="219.7" y="77.1">~{SRAM_WE}</text>
<text x="219.8" y="74.5">~{SRAM_CS}</text>
<text x="249" y="75.8">~{SRAM_UB}</text>
<text x="249" y="73.3">~{SRAM_WE}</text>
<text x="65.8" y="79.6">A9</text>
<text x="65.8" y="82.1">A10</text>
<text x="85.2" y="79.6">D8</text>
<text x="85.2" y="82.1">D9</text>
<text x="153.8" y="80.9">~{CPU_LDS}</text>
<text x="153.8" y="83.4">~{CPU_UDS}</text>
<text x="167" y="78.3">~{CPU_DATAEN}</text>
<text x="175.3" y="83.4">~{LDS}</text>
<text x="199.5" y="78.3">~{CPU_DATAEN}</text>
<text x="199.5" y="83.4">~{LDS}</text>
<text x="219.7" y="79.6">~{SRAM_UB}</text>
<text x="220" y="82.1">~{SRAM_LB}</text>
<text x="249" y="78.3">~{SRAM_LB}</text>
<text x="249" y="80.9">~{SRAM_OE}</text>
<text x="65.8" y="84.7">A11</text>
<text x="65.8" y="87.2">A12</text>
<text x="65.8" y="89.8">A13</text>
<text x="84" y="84.7">D10</text>
<text x="84" y="87.2">D11</text>
<text x="84" y="89.8">D12</text>
<text x="153.8" y="86">CPU_R~{W}</text>
<text x="153.8" y="88.5">~{CPU_AS}</text>
<text x="175" y="86">~{UDS}</text>
<text x="176" y="88.5">R~{W}</text>
<text x="199.5" y="86">~{UDS}</text>
<text x="199.5" y="88.5">R~{W}</text>
<text x="219.8" y="84.7">~{SRAM_OE}</text>
<text x="65.8" y="92.3">A14</text>
<text x="65.8" y="94.8">A15</text>
<text x="84" y="92.3">D13</text>
<text x="84" y="94.8">D14</text>
<text x="153.8" y="91">~{CPU_RESET}</text>
<text x="153.8" y="93.6">~{CPU_REGCS}</text>
<text x="173" y="93.6">~{RESET}</text>
<text x="176.5" y="91">~{AS}</text>
<text x="199.5" y="93.6">~{RESET}</text>
<text x="199.5" y="91">~{AS}</text>
<text x="247.6" y="93.3">VGA</text>
<text x="65.8" y="97.4">A16</text>
<text x="65.8" y="99.9">A17</text>
<text x="84" y="97.4">D15</text>
<text x="153.8" y="96.1">~{CPU_DATACS}</text>
<text x="171.9" y="98.7">~{DATACS}</text>
<text x="172.6" y="96.1">~{REGCS}</text>
<text x="199.5" y="96.1">~{REGCS}</text>
<text x="199.5" y="98.7">~{DATACS}</text>
<text x="222.1" y="101.2">HSYNC</text>
<text x="65.8" y="102.5">A18</text>
<text x="65.8" y="105">A19</text>
<text x="199.5" y="106.3">~{CPU_IRQ}</text>
<text x="222.3" y="103.7">VSYNC</text>
<text x="65.8" y="110.1">~{VMA}</text>
<text x="65.8" y="112.6">~{VPA}</text>
<text x="82.7" y="110.1">~{BERR}</text>
<text x="84.5" y="112.6">~{IRQ}</text>
<text x="199.5" y="108.8">~{CPU_DTACK}</text>
<text x="249" y="108.8">HSYNC</text>
<text x="249" y="111.4">VSYNC</text>
<text x="65.8" y="115.2">E</text>
<text x="84.1" y="115.2">~{ACK}</text>
<text x="65.8" y="120.2">~{LDS}</text>
<text x="65.8" y="122.8">~{UDS}</text>
<text x="65.8" y="125.3">R/~{W}</text>
<text x="81.9" y="120.2">~{RESET}</text>
<text x="85.8" y="125.3">~{ID}</text>
<text x="65.8" y="127.9">~{AS}</text>
<text x="85.2" y="127.9">~{CS}</text>
<text x="65.8" y="134.2">SYS_CLK</text>
<text x="83.9" y="134.2">~{PRD}</text>
<text x="72" y="141.2" transform="rotate(-90 72 141.2)">GND</text>
<text x="74.5" y="141.2" transform="rotate(-90 74.5 141.2)">GND</text>
<text x="77.1" y="141.2" transform="rotate(-90 77.1 141.2)">GND</text>
<text x="79.6" y="141.2" transform="rotate(-90 79.6 141.2)">GND</text>
<text x="82.1" y="141.2" transform="rotate(-90 82.1 141.2)">GND</text>
<text x="84.7" y="141.2" transform="rotate(-90 84.7 141.2)">GND</text>
<text x="92.1" y="141.1">GND</text>
<text x="260" y="140">+5V</text>
<text x="85.2" y="144.4">J1</text>
<text x="132.4" y="147.5">SN74LS125ADR</text>
<text x="137.7" y="145.2">U1B</text>
<text x="183.2" y="145.1">+3V3</text>
<text x="224.4" y="145.1">+5V</text>
<text x="75.6" y="153.8">GND</text>
<text x="175.7" y="155.9">C1</text>
<text x="188.4" y="155.9">C3</text>
<text x="202.3" y="155.9">C4</text>
<text x="216.4" y="155.9">C5</text>
<text x="229" y="155.9">C7</text>
<text x="243" y="155.9">C9</text>
<text x="262.5" y="154.7" transform="rotate(-90 262.5 154.7)">VCC</text>
<text x="147.7" y="160.2">GND</text>
<text x="175.7" y="158.2">47uF</text>
<text x="188.4" y="158.2">47uF</text>
<text x="202.3" y="158.2">100nF</text>
<text x="216.4" y="158.2">47uF</text>
<text x="229" y="158.2">100nF</text>
<text x="243" y="158.2">100nF</text>
<text x="267.5" y="159.5">SN74LS125ADR</text>
<text x="267.5" y="157.2">U1E</text>
<text x="64.4" y="166.6">+5V</text>
<text x="132.4" y="166.6">SN74LS125ADR</text>
<text x="137.7" y="164.3">U1C</text>
<text x="262.5" y="164.1" transform="rotate(-90 262.5 164.1)">GND</text>
<text x="48.6" y="170.4">SN74LS125ADR</text>
<text x="53.9" y="168.1">U1D</text>
<text x="68.9" y="170.4">SN74LS125ADR</text>
<text x="74.3" y="168.1">U1A</text>
<text x="183.5" y="170.4">GND</text>
<text x="224.2" y="170.4">GND</text>
<text x="147.7" y="179.2">GND</text>
<text x="259.7" y="176.7">GND</text>
<text x="277.9" y="175.1">Z1</text>
<text x="284.5" y="179.9">~</text>
<text x="43.8" y="183.1">GND</text>
<text x="84.2" y="183.1">GND</text>
</g>
<g font-size="1.8" fill="#a90000">
<text x="192.3" y="29">3</text>
<text x="205" y="29">2</text>
<text x="136.9" y="40.1" transform="rotate(-90 136.9 40.1)">3</text>
<text x="199.1" y="36.3" transform="rotate(-90 199.1 36.3)">1</text>
<text x="131.7" y="42.9">1</text>
<text x="136.9" y="47.7" transform="rotate(-90 136.9 47.7)">2</text>
<text x="261.4" y="148.6" transform="rotate(-90 261.4 148.6)">14</text>
<text x="133.3" y="152.1">6</text>
<text x="144.7" y="152.1">5</text>
<text x="139.4" y="157.2" transform="rotate(-90 139.4 157.2)">4</text>
<text x="133.3" y="171.2">8</text>
<text x="144.7" y="171.2">9</text>
<text x="261.4" y="168.3" transform="rotate(-90 261.4 168.3)">7</text>
<text x="48.9" y="175">12</text>
<text x="60.3" y="175">11</text>
<text x="69.8" y="175">3</text>
<text x="81.2" y="175">2</text>
<text x="139.4" y="176.9" transform="rotate(-90 139.4 176.9)">10</text>
<text x="55.6" y="180.7" transform="rotate(-90 55.6 180.7)">13</text>
<text x="75.9" y="180.1" transform="rotate(-90 75.9 180.1)">1</text>
</g>
<g font-size="1.8" fill="#000084">
<text x="29.2" y="53.1">CPU_A[1..19]</text>
<text x="111.8" y="53.1">CPU_D[0..15]</text>
<text x="249" y="59.3">SRAM_D[0..15]</text>
<text x="134.7" y="65.8">CPU_A[1..19]</text>
<text x="249" y="61.8">SRAM_A[0..19]</text>
<text x="134.5" y="68.3">CPU_D[0..15]</text>
<text x="153.8" y="69.4">CPU_D[0..15]</text>
<text x="153.8" y="66.9">CPU_A[1..19]</text>
<text x="171" y="69.4">D[0..15]</text>
<text x="172.4" y="66.9">A[0..9]</text>
<text x="199.5" y="66.9">A[0..9]</text>
<text x="199.5" y="69.4">D[0..15]</text>
<text x="214.5" y="66.9">SRAM_D[0..15]</text>
<text x="214.7" y="69.4">SRAM_A[0..19]</text>
<text x="221.7" y="92.3">R[0..4]</text>
<text x="221.7" y="94.8">G[0..5]</text>
<text x="221.7" y="97.4">B[0..4]</text>
<text x="249" y="98.7">R[0..4]</text>
<text x="249" y="101.2">G[0..5]</text>
<text x="249" y="103.7">B[0..4]</text>
</g>
<g font-size="1.8" fill="#0f0f0f">
<text x="49.5" y="58.2">CPU_A1</text>
<text x="95.2" y="58.2">CPU_D0</text>
<text x="49.5" y="60.7">CPU_A2</text>
<text x="49.5" y="65.8">CPU_A4</text>
<text x="49.5" y="63.2">CPU_A3</text>
<text x="95.2" y="65.8">CPU_D3</text>
<text x="95.2" y="60.7">CPU_D1</text>
<text x="95.2" y="63.2">CPU_D2</text>
<text x="49.5" y="70.9">CPU_A6</text>
<text x="49.5" y="68.3">CPU_A5</text>
<text x="95.2" y="68.3">CPU_D4</text>
<text x="95.2" y="70.9">CPU_D5</text>
<text x="49.5" y="73.4">CPU_A7</text>
<text x="49.5" y="75.9">CPU_A8</text>
<text x="95.2" y="75.9">CPU_D7</text>
<text x="95.2" y="73.4">CPU_D6</text>
<text x="49.5" y="78.5">CPU_A9</text>
<text x="49.5" y="81">CPU_A10</text>
<text x="49.5" y="83.6">CPU_A11</text>
<text x="95.2" y="81">CPU_D9</text>
<text x="95.2" y="83.6">CPU_D10</text>
<text x="95.2" y="78.5">CPU_D8</text>
<text x="138.5" y="82.3">~{CPU_UDS}</text>
<text x="138.8" y="79.7">~{CPU_LDS}</text>
<text x="49.5" y="86.1">CPU_A12</text>
<text x="49.5" y="88.6">CPU_A13</text>
<text x="95.2" y="86.1">CPU_D11</text>
<text x="95.2" y="88.6">CPU_D12</text>
<text x="136.5" y="89.9">~{CPU_RESET}</text>
<text x="139.6" y="84.8">CPU_R~{W}</text>
<text x="140" y="87.4">~{CPU_AS}</text>
<text x="49.5" y="93.7">CPU_A15</text>
<text x="49.5" y="91.2">CPU_A14</text>
<text x="95.2" y="91.2">CPU_D13</text>
<text x="95.2" y="93.7">CPU_D14</text>
<text x="135.4" y="95">~{CPU_DATACS}</text>
<text x="136.1" y="92.4">~{CPU_REGCS}</text>
<text x="49.5" y="98.8">CPU_A17</text>
<text x="49.5" y="101.3">CPU_A18</text>
<text x="49.5" y="96.3">CPU_A16</text>
<text x="95.2" y="96.3">CPU_D15</text>
<text x="49.5" y="103.9">CPU_A19</text>
<text x="47.3" y="119.1">~{CPU_LDS}</text>
<text x="97.8" y="119.1">~{CPU_RESET}</text>
<text x="47" y="121.7">~{CPU_UDS}</text>
<text x="48.1" y="124.2">CPU_R~{W}</text>
<text x="97.8" y="124.2">~{CPU_REGCS}</text>
<text x="177.1" y="124.2">~{CPU_DTACK}</text>
<text x="179.7" y="121.7">~{CPU_IRQ}</text>
<text x="48.5" y="126.7">~{CPU_AS}</text>
<text x="97.8" y="126.7">~{CPU_DATACS}</text>
<text x="111.1" y="161">~{CPU_IRQ}</text>
<text x="108.5" y="180.1">~{CPU_DTACK}</text>
</g>
<g font-size="1.8" fill="#725600">
<text x="247.6" y="88.7">File:</text>
<text x="252.9" y="88.7">Memory.kicad_sch</text>
<text x="152.4" y="114.1">File:</text>
<text x="157.6" y="114.1">Buffers.kicad_sch</text>
<text x="198.1" y="114.1">File:</text>
<text x="203.3" y="114.1">FPGA.kicad_sch</text>
<text x="247.6" y="126.8">File:</text>
<text x="252.9" y="126.8">VGA.kicad_sch</text>
</g>
<g font-size="1.1" fill="#a90000">
<text x="62.6" y="41.7">A1</text>
<text x="88.9" y="41.7">C30</text>
<text x="62.3" y="44.2">A24</text>
<text x="62.6" y="46.7">C1</text>
<text x="88.9" y="46.7">A31</text>
<text x="62.6" y="50.5">C2</text>
<text x="88.9" y="49.3">C31</text>
<text x="88.9" y="53.1">A30</text>
<text x="62.3" y="58.2">A12</text>
<text x="89.3" y="58.2">A3</text>
<text x="62.2" y="60.7">C12</text>
<text x="62.2" y="65.8">C13</text>
<text x="62.3" y="63.2">A13</text>
<text x="89.3" y="60.7">C3</text>
<text x="89.3" y="65.8">C4</text>
<text x="89.3" y="63.2">A4</text>
<text x="62.2" y="70.9">C14</text>
<text x="62.3" y="68.3">A14</text>
<text x="89.3" y="70.9">C5</text>
<text x="89.3" y="68.3">A5</text>
<text x="62.2" y="75.9">C15</text>
<text x="62.3" y="73.4">A15</text>
<text x="89.3" y="75.9">C6</text>
<text x="89.3" y="73.4">A6</text>
<text x="62.2" y="81">C16</text>
<text x="62.3" y="78.5">A16</text>
<text x="62.3" y="83.6">A17</text>
<text x="89.3" y="81">C7</text>
<text x="89.3" y="78.5">A7</text>
<text x="89.3" y="83.6">A8</text>
<text x="62.2" y="86.1">C17</text>
<text x="62.3" y="88.6">A18</text>
<text x="89.3" y="86.1">C8</text>
<text x="89.3" y="88.6">A9</text>
<text x="62.2" y="91.2">C18</text>
<text x="62.3" y="93.7">A19</text>
<text x="88.9" y="93.7">A10</text>
<text x="89.3" y="91.2">C9</text>
<text x="62.2" y="96.3">C19</text>
<text x="62.2" y="101.3">C20</text>
<text x="62.3" y="98.8">A20</text>
<text x="88.9" y="96.3">C10</text>
<text x="62.3" y="103.9">A21</text>
<text x="62.2" y="109">C22</text>
<text x="62.3" y="111.5">A23</text>
<text x="88.9" y="109">A29</text>
<text x="88.9" y="111.5">A28</text>
<text x="62.2" y="114">C21</text>
<text x="62.3" y="119.1">A25</text>
<text x="88.9" y="114">C28</text>
<text x="88.9" y="119.1">C26</text>
<text x="62.2" y="121.7">C25</text>
<text x="62.3" y="124.2">A26</text>
<text x="88.9" y="124.2">A27</text>
<text x="62.3" y="126.7">A22</text>
<text x="88.9" y="126.7">C27</text>
<text x="62.2" y="133.1">C23</text>
<text x="88.9" y="133.1">C29</text>
<text x="70.9" y="144.4" transform="rotate(-90 70.9 144.4)">A2</text>
<text x="73.4" y="144.7" transform="rotate(-90 73.4 144.7)">A11</text>
<text x="75.9" y="144.7" transform="rotate(-90 75.9 144.7)">A32</text>
<text x="78.5" y="144.8" transform="rotate(-90 78.5 144.8)">C11</text>
<text x="81" y="144.8" transform="rotate(-90 81 144.8)">C32</text>
<text x="83.6" y="144.8" transform="rotate(-90 83.6 144.8)">C24</text>
</g>
</svg>
